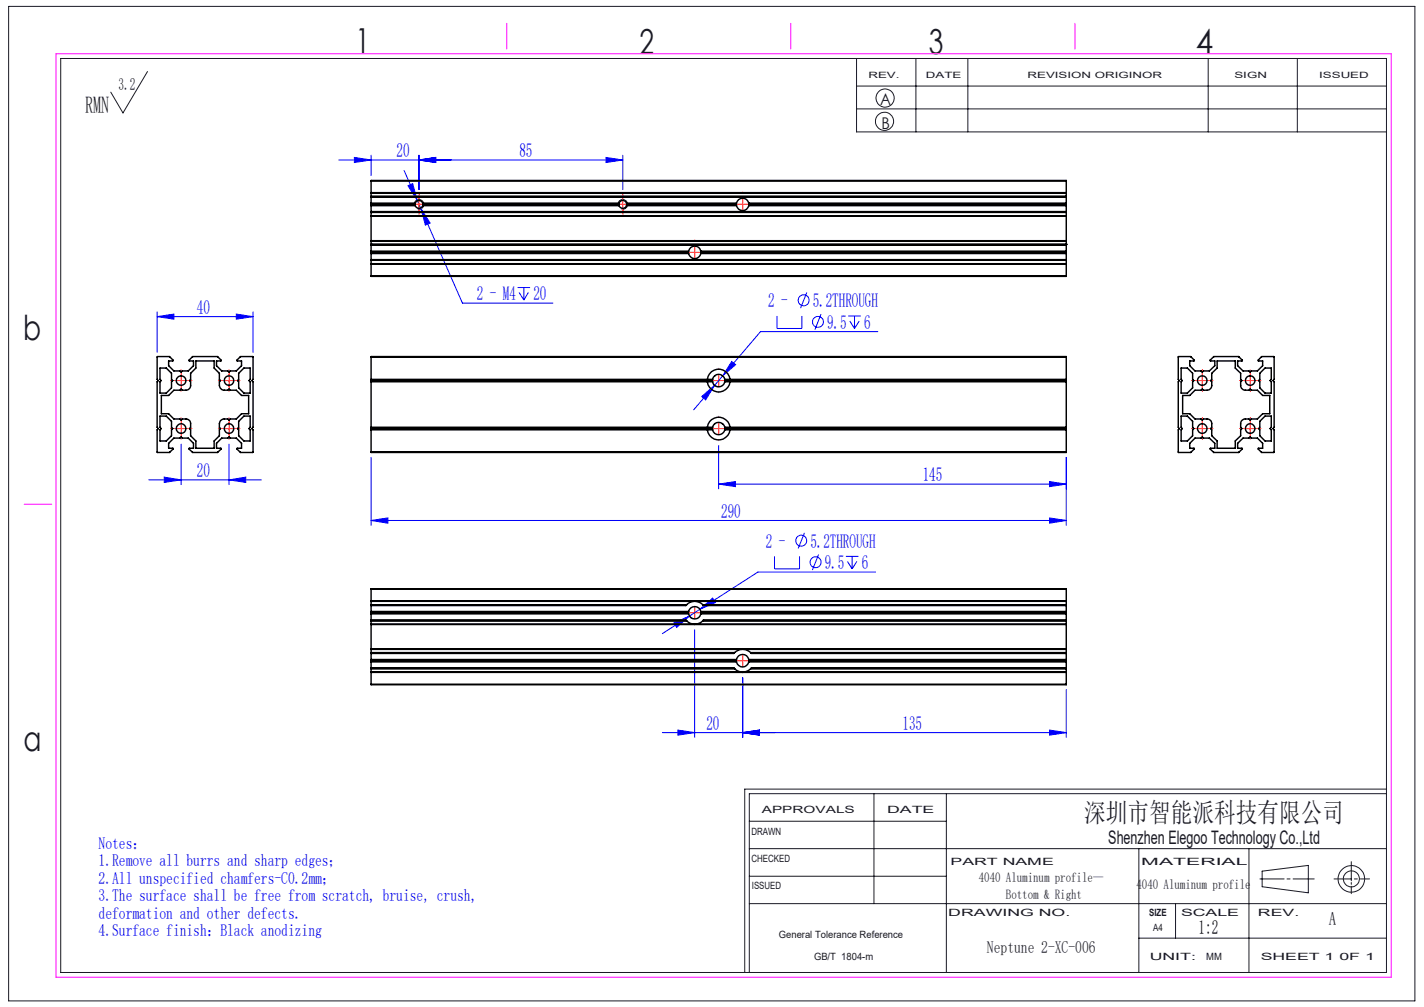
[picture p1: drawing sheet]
<svg xmlns="http://www.w3.org/2000/svg" width="297mm" height="210mm" viewBox="0 0 297 210" stroke-linecap="round" stroke-linejoin="round" font-family="sans-serif">
<g fill="none" stroke="#00f" stroke-width=".21">
<path d="M70.7 33.4h59.2M73.9 32.8l3.5 .6-3.5 .5zM77.4 32.4v4.2M84.3 35.6l2.7 6.1M85.1 38.7l1-.4 .9 3.4zM87.4 33.4l3.5-.6v1.1zM87.4 32.4v7.1M126.4 32.8l3.5 .6-3.5 .5zM129.9 32.4v7.1M87 41.7l.8 1.8M87.8 43.5l1.9 3-1 .4zM87.8 43.5l8.6 19.7h18.9"/>
<path d="M107.9 60h2.7M109.3 60v2.6M32.8 66l3.5-.5v1.1zM32.8 65v8.5M32.8 66h20M49.3 65.5l3.5 .5-3.5 .6zM52.8 65v8.5M108.3 61l1 1.6M110.2 61l-.9 1.6M148.7 80a1.36 1.36 0 0 0 1.1 .7M150.7 78.4l-6 7.1M152.6 75.4l.8 .7-2.7 2.3z"/>
<path d="M162.1 65.9v2.6h5.2v-2.6M168.3 61l-1.3 3.3M171.2 65.5l-1.2 3.2M176.9 65.9h2.6M177.2 66.9l1 1.6M178.2 65.9v2.6M179.2 66.9l-1 1.6M183.1 69.2h-24.5l-7.9 9.2M34.3 99.5l3.5 .6-3.5 .5zM37.8 92.6v8.5M47.8 92.6v8.5M77.4 95.4v14.2"/>
<path d="M146.4 82.7l2.6-2.3-1.8 3zM149.9 92.9v9M222.4 95.4v14.2M31 100.1h23.5M47.8 100.1l3.5-.6v1.1zM77.4 108.5l3.5-.5v1.1zM77.4 108.5h145M149.9 101l3.5-.6v1.1zM149.9 101h72.5M161.5 116v2.6h5.3v-2.6M167.8 111.1l-1.3 3.3M170.7 115.6l-1.3 3.3"/>
<path d="M176.4 116h2.6M176.7 117.1l1 1.5M177.7 116v2.6M178.7 117.1l-1 1.5M182.6 119.3h-24.5l-12.1 7.8M218.9 108l3.5 .5-3.5 .6zM218.9 100.4l3.5 .6-3.5 .5zM140.5 129.9l3.3-1.4-2.7 2.3zM143.7 128.4l.8 .6M143.8 128.5l-5.7 3.6M144.9 131.3v22.5M146 127.1l2.6-2.4 .6 1z"/>
<path d="M146 127.1l-2.2 1.4M138.1 152.8h84.3M141.4 152.3l3.5 .5-3.5 .5zM154.9 152.8l3.5-.5v1zM154.9 141.3v12.5M218.9 152.3l3.5 .5-3.5 .5zM222.4 143.8v10"/>
<circle cx="167.6" cy="62.6" r="1.15"/>
<circle cx="170.6" cy="67.1" r="1.13"/>
<circle cx="167.1" cy="112.8" r="1.14"/>
<circle cx="170.1" cy="117.3" r="1.14"/>
</g>
<g fill="none" stroke="#191924" stroke-width=".21">
<path d="M1.8 1.3h293.3v207.4h-293.3zM12.7 12.2h276.5v190.6h-276.5zM30.8 14.9l-5.2 8.7-2.5-4.4M178.6 12.2v15.3h110.6M178.6 17.9h110.6M191 12.2v15.3M201.9 12.2v15.3M252 12.2v15.3M270.6 12.2v15.3M178.6 22.7h110.6M156.3 177h132.9M156.3 171.3h41.1"/>
<path d="M182.3 165.5v22.9M197.4 165.5v37.3M237.5 177v25.8M260.5 177v25.8M281.8 179.7v4M289.2 165.5h-132.9v37.3M289.2 164.6h-133.9v38.2M156.3 188.4h132.9M156.3 182.7h41.1M237.5 195.6h51.7M245.2 188.4v7.2M262.8 183.3h5"/>
<path d="M263.2 181.7l9.7-1.2v5.7l-9.7-1.3zM268.4 183.3h.7M269.7 183.3h4.4M278.2 183.3h3.6M281.8 184v.4M281.8 184.8v1.6M282.5 183.3h.6M283.7 183.3h1.9"/>
<circle cx="184.5" cy="25.3" r="1.9"/>
<circle cx="184.6" cy="20.4" r="1.89"/>
<circle cx="281.9" cy="183.3" r="1.68"/>
<circle cx="281.9" cy="183.3" r="2.77"/>
</g>
<path d="M86.4 42.9a1 1 0 0 1 .9-1.3 1 1 0 0 1 1.1 1.1 1 1 0 0 1-1.3 .9M128.9 42.9a1 1 0 0 1 .9-1.3 1 1 0 0 1 1.1 1.1 1 1 0 0 1-1.3 .9" fill="none" stroke="#000" stroke-width=".21"/>
<g fill="none" stroke="#f00" stroke-width=".21" stroke-dasharray="30.5 1.3 1.3 1.3">
<path d="M86.2 42.6h-.9M87.4 41.4v-.9M87.4 43.9v.8M88.7 42.6h.8M128.7 42.6h-.9M129.9 41.4v-.9M129.9 43.9v.8M131.2 42.6h.8M142.4 52.6h.1M144.9 50.1h.1M144.9 55.1v.1M147.4 52.6h.1"/>
<path d="M152.4 42.6h.1M154.9 40.1h.1M154.9 45.1v.1M157.4 42.6h.1M36.5 79.4h-1M37.8 78.1v-1M39 79.4h1M46.5 79.4h-1M47.8 78.1v-1M49 79.4h1M147.4 79.4h.1M149.9 76.9v-.1"/>
<path d="M152.4 79.4h.1M249.5 79.4h-1M250.8 78.1v-1M252 79.4h1M259.5 79.4h-1M260.8 78.1v-1M262 79.4h1M36.5 89.4h-1M37.8 88.1v-1M37.8 90.6v1M37.8 80.6v1M39 89.4h1"/>
<path d="M46.5 89.4h-1M47.8 88.1v-1M47.8 90.6v1M47.8 80.6v1M49 89.4h1M147.4 89.4h.1M149.9 81.9h.1M149.9 86.9v-.1M149.9 91.9h.1M152.4 89.4h.1M249.5 89.4h-1M250.8 88.1v-1"/>
<path d="M250.8 90.6v1M250.8 80.6v1M252 89.4h1M259.5 89.4h-1M260.8 88.1v-1M260.8 90.6v1M260.8 80.6v1M262 89.4h1M142.4 127.8h.1M144.9 125.3v-.1M144.9 130.3h.1M147.4 127.8h.1"/>
<path d="M152.4 137.8h.1M154.9 135.3v-.1M157.4 137.8h.1M154.9 140.3h.1"/>
</g>
<g fill="none" stroke="#f00" stroke-width=".21">
<path d="M86.1 42.6h2.6M87.4 41.4v2.5M128.7 42.6h2.4M129.9 41.4v2.5M143.7 52.6h2.5M144.9 51.4v2.5M153.6 42.6h2.5M154.9 41.4v2.5M36.5 79.4h2.5M37.8 78.1v2.5M46.5 79.4h2.5M47.8 78.1v2.5"/>
<path d="M148.6 79.4h2.5M149.9 78.1v2.5M249.5 79.4h2.5M250.8 78.1v2.5M259.5 79.4h2.5M260.7 78.1v2.5M36.5 89.4h2.5M37.8 88.1v2.5M46.5 89.4h2.5M47.8 88.1v2.5M148.6 89.4h2.5M149.9 88.1v2.5"/>
<path d="M249.5 89.4h2.5M250.8 88.1v2.5M259.5 89.4h2.5M260.7 88.1v2.5M143.7 127.8h2.5M144.9 126.5v2.5M153.6 137.8h2.5M154.9 136.5v2.5"/>
</g>
<path d="M11.7 11.2h278.5v192.6h-278.5zM105.7 4.9v5.3M164.9 4.9v5.3M224.2 4.9v5.3M5 105.2h5.8" fill="none" stroke="#f0f" stroke-width=".21"/>
<g fill="#00f">
<path d="M154.9 152.8l3.5-.5v1zM218.9 152.3l3.5 .5-3.5 .5zM141.4 152.3l3.5 .5-3.5 .5zM154.9 152.8l3.5-.5v1zM140.5 129.9l.6 .9 2.7-2.3zM146 127.1l3.2-1.4-.6-1zM146.4 82.7l.8 .7 1.8-3zM152.6 75.4l-1.9 3 2.7-2.3zM85.1 38.7l1.9 3-.9-3.4zM87.8 43.5l.9 3.4 1-.4z"/>
<path d="M87.4 33.4l3.5-.6v1.1zM126.4 32.8l3.5 .6-3.5 .5zM73.9 32.8l3.5 .6-3.5 .5zM87.4 33.4l3.5-.6v1.1z"/>
<path d="M77.4 108.5l3.5-.5v1.1zM218.9 108l3.5 .5-3.5 .6zM149.9 101l3.5-.6v1.1zM218.9 100.4l3.5 .6-3.5 .5zM32.8 66l3.5-.5v1.1zM49.3 65.5l3.5 .5-3.5 .6z"/>
<path d="M34.3 99.5l3.5 .6-3.5 .5zM47.8 100.1l3.5-.6v1.1z"/>
</g>
<g fill="none" stroke="#000" stroke-width=".3">
<path d="M77.4 37.7v-.1h145v.1M77.4 37.7v2.5M77.4 37.7h145M222.4 37.7v2.5M77.4 57.5v.1h145v-.1M77.4 55v.1M77.4 50.2v.1M77.4 45v.1M77.4 40.2h.1M77.4 51h.1M77.4 44.3h145zM77.4 40.2v4.8"/>
<path d="M77.4 45.1v5.1M77.4 50.3v4.7M77.4 55.1v2.4M77.4 54.2h145M77.4 51h145M77.4 41h145M77.4 55.1h145M77.4 57.5h145M77.4 55h145M77.4 50.2h145M77.4 50.3h145M77.4 45.1h145"/>
<path d="M77.4 45h145M77.4 40.2h145M77.4 54.3h145M77.4 40.9h145M77.4 54.1h145M77.4 51.1h145M77.4 44.1h145M77.4 41.1h145M77.4 52.9h66.2M77.4 52.6h66.2M77.4 52.4h66.2M77.4 42.9h9.2"/>
<path d="M77.4 42.6h9.2M77.4 42.4h9.2M86.6 42.6v.3M86.6 42.9a.84 .84 0 0 0 .8 .6 .84 .84 0 0 0 .8-.6M86.6 42.4a.84 .84 0 0 1 .8-.6 .84 .84 0 0 1 .8 .6M86.6 42.4v.2M88.2 42.4v.2M88.2 42.9h40.9M88.2 42.4h40.9M88.2 42.6v.3M88.2 42.6h40.9M129.1 42.6v.3"/>
<path d="M129.1 42.9a.82 .82 0 0 0 .8 .6 .82 .82 0 0 0 .8-.6M129.1 42.4a.82 .82 0 0 1 .8-.6 .82 .82 0 0 1 .8 .6M129.1 42.4v.2M130.7 42.4v.2M130.7 42.9h22.9M130.7 42.4h22.9M130.7 42.6v.3M130.7 42.6h22.9M143.6 52.6v.3M143.6 52.9a1.29 1.29 0 0 0 1.3 1 1.29 1.29 0 0 0 1.3-1M143.6 52.4a1.29 1.29 0 0 1 1.3-1.1 1.29 1.29 0 0 1 1.3 1.1M143.6 52.4v.2"/>
<path d="M146.2 52.4v.2M146.2 52.9h76.2M146.2 52.4h76.2M146.2 52.6v.3M146.2 52.6h76.2M153.6 42.9a1.32 1.32 0 0 0 1.3 1 1.32 1.32 0 0 0 1.3-1M153.6 42.4a1.32 1.32 0 0 1 1.3-1.1 1.32 1.32 0 0 1 1.3 1.1M153.6 42.4v.2M153.6 42.6v.3M156.2 42.4v.2M156.2 42.6v.3M156.2 42.9h66.2"/>
<path d="M156.2 42.6h66.2M156.2 42.4h66.2M222.4 55v.1M222.4 50.2v.1M222.4 45v.1M222.4 40.2h.1M222.4 51h.1M222.4 40.2v4.8M222.4 45.1v5.1M222.4 50.3v4.7M222.4 55.1v2.4M32.8 74.4h2.5l.8 .8-.9 .1v1l1.1 1.1h1.2l.3 .2 .2-.2h1.3l1.1-1.1v-1l-1-.1 .8-.8h5.2l.7 .8-.9 .1v1l1 1.1h1.3l.3 .2 .2-.2h1.3l1.1-1.1v-1l-1-.1 .8-.8h2.5l.1 4.7-.3 .3 .3 .2v9.5l-.3 .3 .3 .2v4.7l-2.7 .1-.7-.9h1v-1l-1.1-1.1h-1.3l-.2-.3-.3 .3h-1.3l-1 1.1v1h.9l-.7 .9h-5.3l-.7-.9h1v-1l-1.1-1.1h-1.3l-.2-.3-.3 .3h-1.2l-1.1 1.1v1h.9l-.7 .9h-2.6v-4.8l.2-.2-.2-.3v-9.5l.2-.2-.2-.3z"/>
<path d="M33.4 76.8h1.3l1.1 1v1.3l.2 .3-.2 .2v1.3l-1.1 1.1h-1.3v-2.4l.2-.2-.2-.3zM40.9 75.3h3.8v1.5l1.1 1v1.3l.2 .3a1.34 1.34 0 0 0 .2 1.8l1.3 .2 .3-.3 .2 .3h1.3l1.1 1.1h1.5v3.8h-1.5l-1.1 1.1h-1.3l-.2 .2-.3-.2h-.7a1.02 1.02 0 0 0-1 1v.7l.2 .3-.2 .2v1.3l-1.1 1.1v1.5h-3.8v-1.5l-1.1-1.1v-1.3l-.3-.2 .3-.3v-.7a.96 .96 0 0 0-1-1h-.8l-.2 .2-.3-.2h-1.2l-1.1-1.1h-1.5v-3.8h1.5l1.1-1.1h1.2l.3-.3 .2 .3h.8a1.02 1.02 0 0 0 1-1v-.8l-.3-.2 .3-.3v-1.3l1.1-1zM50.9 76.8h1.3v2.3l-.3 .3 .3 .2v2.4h-1.3l-1.1-1.1v-1.3l-.3-.2 .3-.3v-1.3zM77.4 74.5v-.1h145v.1M77.4 74.5v19.8M77.4 79.6h71.2M77.4 79.4h71.2M77.4 79.1h71.2M77.4 74.5h145M148.6 79.4v.2M148.6 79.6a1.29 1.29 0 0 0 1.3 1.1 1.29 1.29 0 0 0 1.3-1.1M148.6 79.1v.3"/>
<path d="M148.6 79.1a1.29 1.29 0 0 1 1.3-1 1.29 1.29 0 0 1 1.3 1M149 78.4h.1M150.6 78.4h.1M151.2 79.1v.3M151.2 79.6h71.2M151.2 79.1h71.2M151.2 79.4v.2M151.2 79.4h71.2M222.4 74.5v19.8M245.8 74.4h2.6l.7 .8-1 .1v1l1.1 1.1h1.3l.3 .2 .2-.2h1.2l1.2-1.1v-1l-1-.1 .8-.8h5.1l.8 .8-1 .1v1l1.2 1.1h1.2l.2 .2 .3-.2h1.3l1-1.1v-1l-.9-.1 .7-.8h2.6v4.7l-.2 .3 .2 .2v9.5l-.2 .3 .2 .2v4.7l-2.6 .1-.7-.9h.9v-1l-1-1.1h-1.3l-.3-.3-.2 .3h-1.2l-1.2 1.1v1h1l-.7 .9h-5.3l-.7-.9h1v-1l-1.2-1.1h-1.2l-.2-.3-.3 .3h-1.3l-1.1 1.1v1h1l-.7 .9h-2.6l-.1-4.8 .3-.2-.3-.3v-9.5l.3-.2-.3-.3zM246.3 76.8h1.3l1.1 1v1.3l.3 .3-.3 .2v1.3l-1.1 1.1h-1.3v-2.4l.3-.2-.3-.3zM262.7 77.8l1.1-1h1.3v2.3l-.2 .3 .2 .2v2.4h-1.3l-1.1-1.1v-1.3l-.2-.2 .2-.3z"/>
<path d="M33.4 86.8h1.3l1.1 1.1v1.2l.2 .3-.2 .2v1.3l-1.1 1.1h-1.3v-2.4l.2-.2-.2-.3zM50.9 86.8h1.3v2.3l-.3 .3 .3 .2v2.4h-1.3l-1.1-1.1v-1.3l-.3-.2 .3-.3v-1.2zM77.4 94.3v.1h145v-.1M77.4 94.3h145M77.4 89.6h71.2M77.4 89.4h71.2M77.4 89.1h71.2M148.6 89.4v.2M148.6 89.6a1.3 1.3 0 0 0 1.3 1.1 1.3 1.3 0 0 0 1.3-1.1M148.6 89.1a1.3 1.3 0 0 1 1.3-1 1.3 1.3 0 0 1 1.3 1M148.6 89.1v.3M149 88.4h.1"/>
<path d="M150.6 88.4h.1M151.2 89.1v.3M151.2 89.6h71.2M151.2 89.1h71.2M151.2 89.4v.2M151.2 89.4h71.2M246.3 86.8h1.3l1.1 1.1v1.2l.3 .3-.3 .2v1.3l-1.1 1.1h-1.3v-2.4l.3-.2-.3-.3zM246.7 82.5h1.4l1.1-1.1h1.3l.3-.3 .2 .3h.7a1.02 1.02 0 0 0 1-1v-.8l-.2-.2 .2-.3v-1.3l1.2-1v-1.5h3.7v1.5l1.2 1v1.3l.2 .3-.2 .2v.8a1.02 1.02 0 0 0 1 1h.7l.2-.3 .3 .3h1.3l1 1.1h1.5v3.8h-1.5l-1 1.1h-1.3l-.3 .2-.2-.2h-.7a.96 .96 0 0 0-1 1v.7l.2 .3-.2 .2v1.3l-1.2 1.1v1.5h-3.7v-1.5l-1.2-1.1v-1.3l-.2-.2 .2-.3v-.7a.96 .96 0 0 0-1-1h-.7l-.2 .2-.3-.2h-1.3l-1.1-1.1h-1.4zM262.7 87.9l1.1-1.1h1.3v2.3l-.2 .3 .2 .2v2.4h-1.3l-1.1-1.1v-1.3l-.2-.2 .2-.3zM77.4 125.3v.1M77.4 122.9h145M77.4 130.2h.1"/>
<path d="M77.4 135.4h.1M77.4 139.4h.1M77.4 136.1h75.8M77.4 126.1h65.8M77.4 139.4h75.8M77.4 125.3h145M77.4 125.4h67.3M77.4 122.9v2.4M77.4 125.4v4.8M77.4 130.2v5.2M77.4 135.4v4.8M77.4 130.2h145"/>
<path d="M77.4 135.4h145M77.4 130.2h67.3M77.4 135.4h77.4M77.4 129.3h65.7l.1 .1M77.4 139.3h75.7l.1 .1M77.4 137.5h76.2M77.4 137.8h76.2M77.4 138h76.2M77.4 127.5h66.2M77.4 127.8h66.2M77.4 128h66.2M143.2 126.1l-.1 .2h-65.7"/>
<path d="M143.2 129.5a2.38 2.38 0 0 0 1.5 .7M143.2 126.1h.1M143.2 129.4h-65.8l65.8 .1M143.2 129.4v.1M143.6 127.8v.2M143.6 127.5v.3M143.6 127.5a1.3 1.3 0 0 1 1.3-1 1.3 1.3 0 0 1 1.3 1M143.6 128a1.29 1.29 0 0 0 1.3 1.1 1.29 1.29 0 0 0 1.3-1.1M144.7 125.4h.3M144.7 130.2h.3M144.7 125.4a2.38 2.38 0 0 0-1.5 .7M145 125.4a2.38 2.38 0 0 1 1.6 .7"/>
<path d="M145 125.4h77.4M145 130.2h77.4M146.2 127.5v.3M146.2 127.5h76.2M146.2 128h76.2M146.2 127.8v.2M146.2 127.8h76.2M146.6 129.5a2.38 2.38 0 0 1-1.6 .7M146.6 126.1l.1 .2h75.7M146.6 126.1h75.8M146.6 129.4v.1M146.6 129.4l75.8 .1h-75.8"/>
<path d="M153.2 139.4h.1M153.2 136.1l-.1 .2h-75.7M153.2 139.4a2.38 2.38 0 0 0 1.6 .8M153.2 136.1h.1M153.6 137.5a1.31 1.31 0 0 1 1.3-1 1.31 1.31 0 0 1 1.3 1M153.6 137.8v.2M153.6 138a1.31 1.31 0 0 0 1.3 1.1 1.31 1.31 0 0 0 1.3-1.1M153.6 137.5v.3M154.8 135.4h.2M154.8 135.4l-.5 .1-1.1 .6M155 135.4l.5 .1 1.1 .6M155 135.4h67.4"/>
<path d="M156.2 137.8v.2M156.2 137.5v.3M156.2 137.5h66.2M156.2 137.8h66.2M156.2 138h66.2M156.6 139.4l-.7 .5-.9 .3M156.6 139.4h65.8M156.6 136.1h65.8M156.6 136.1l.1 .2h65.7M156.6 139.4h.1M222.4 125.3v.1M222.4 130.2h.1"/>
<path d="M222.4 135.4h.1M222.4 139.4h.1M222.4 122.9v2.4M222.4 125.4v4.8M222.4 130.2v5.2M222.4 135.4v4.8M222.4 129.3h-75.7l-.1 .1M222.4 139.3h-65.7l-.1 .1M77.4 140.2h.1M77.4 142.7v.1h145v-.1M77.4 140.2v2.5M77.4 140.2h145"/>
<path d="M77.4 142.7h145M77.4 140.2h77.4M154.8 140.2h.2M155 140.2h67.4M222.4 140.2h.1M222.4 140.2v2.5"/>
<circle cx="37.8" cy="79.4" r="1"/>
<circle cx="47.8" cy="79.4" r=".99"/>
<circle cx="149.9" cy="79.4" r="2.38"/>
<circle cx="250.8" cy="79.4" r=".99"/>
<circle cx="260.7" cy="79.4" r=".99"/>
<circle cx="37.8" cy="89.4" r=".99"/>
<circle cx="47.8" cy="89.4" r="1"/>
<circle cx="149.9" cy="89.4" r="2.38"/>
<circle cx="250.7" cy="89.4" r="1"/>
<circle cx="260.7" cy="89.4" r=".99"/>
</g>
<g font-size="7.2" fill="#191924">
<text x="74.1" y="11">1</text>
<text x="133.4" y="11.2">2</text>
<text x="193.7" y="11.3">3</text>
<text x="249.4" y="11.3">4</text>
<text x="4.8" y="70.9">b</text>
<text x="4.9" y="156.5">a</text>
</g>
<text font-size="5.6" fill="#191924" x="226.2" y="171.5">深圳市智能派科技有限公司</text>
<text font-size="4.9" fill="#191924" x="17.8" y="23.5">RMN</text>
<g font-size="4.1" fill="#00f">
<text x="82.7" y="32.8">20</text>
<text x="108.3" y="32.8">85</text>
<text x="41.1" y="65.4">40</text>
<text x="99.4" y="62.6">2 - M4</text>
<text x="111.3" y="62.6">20</text>
<text x="160.2" y="64.1">2 -</text>
<text x="169.5" y="64.1">5.2THROUGH</text>
<text x="172.5" y="68.6">9.5</text>
<text x="180.3" y="68.6">6</text>
<text x="41.1" y="99.5">20</text>
<text x="192.4" y="100.4">145</text>
<text x="150.4" y="108">290</text>
<text x="159.7" y="114.2">2 -</text>
<text x="169" y="114.2">5.2THROUGH</text>
<text x="172" y="118.7">9.5</text>
<text x="179.8" y="118.7">6</text>
<text x="147.3" y="152.2">20</text>
<text x="188.2" y="152.2">135</text>
</g>
<text font-size="4.1" x="250" y="194.7">1:2</text>
<g font-size="3.9" fill="#191924">
<text x="231.2" y="176">Shenzhen Elegoo Technology Co.,Ltd</text>
<text x="277.2" y="193">A</text>
</g>
<g font-size="3.5" fill="#191924">
<text x="24.7" y="18.7">3.2</text>
<text x="205.9" y="198.8">Neptune 2-XC-006</text>
</g>
<g font-size="3.5" fill="#00f">
<text x="20.6" y="177">Notes：</text>
<text x="20.6" y="180.7">1.Remove all burrs and sharp edges；</text>
<text x="20.6" y="184.3">2.All unspecified chamfers-C0.2mm；</text>
<text x="20.6" y="187.9">3.The surface shall be free from scratch, bruise, crush,</text>
<text x="20.6" y="191.6">deformation and other defects.</text>
<text x="20.6" y="195.2">4.Surface finish：Black anodizing</text>
</g>
<g font-size="3.4" fill="#191924">
<text x="183.6" y="22">A</text>
<text x="183.8" y="27">B</text>
</g>
<g font-size="2.8" fill="#191924">
<text x="204.2" y="183.9">4040 Aluminum profile—</text>
<text x="237" y="185.4">4040 Aluminum profile</text>
<text x="209.8" y="187.4">Bottom &amp; Right</text>
</g>
<g font-size="2.1" fill="#191924">
<text x="158.9" y="169.5">APPROVALS</text>
<text x="185" y="169.5">DATE</text>
<text x="156.7" y="174.2">DRAWN</text>
<text x="156.7" y="179.7">CHECKED</text>
<text x="156.8" y="185.4">ISSUED</text>
<text x="198.2" y="180.4">PART NAME</text>
<text x="238" y="180.4">MATERIAL</text>
<text x="197.8" y="191">DRAWING NO.</text>
<text x="239.7" y="191">SIZE</text>
<text x="246.3" y="191">SCALE</text>
<text x="262.4" y="191">REV.</text>
<text x="162.4" y="195.6">General Tolerance Reference</text>
<text x="240.5" y="194.1">A4</text>
<text x="169.8" y="200.2">GB/T 1804-m</text>
<text x="239.8" y="200.2">UNIT:</text>
<text x="251.6" y="200.2">MM</text>
<text x="262.9" y="200.2">SHEET 1 0F 1</text>
</g>
<g font-size="1.8" fill="#191924">
<text x="181.1" y="16.3">REV.</text>
<text x="193.1" y="16.3">DATE</text>
<text x="214.3" y="16.3">REVISION ORIGINOR</text>
<text x="257.5" y="16.3">SIGN</text>
<text x="275.1" y="16.3">ISSUED</text>
</g>
</svg>
